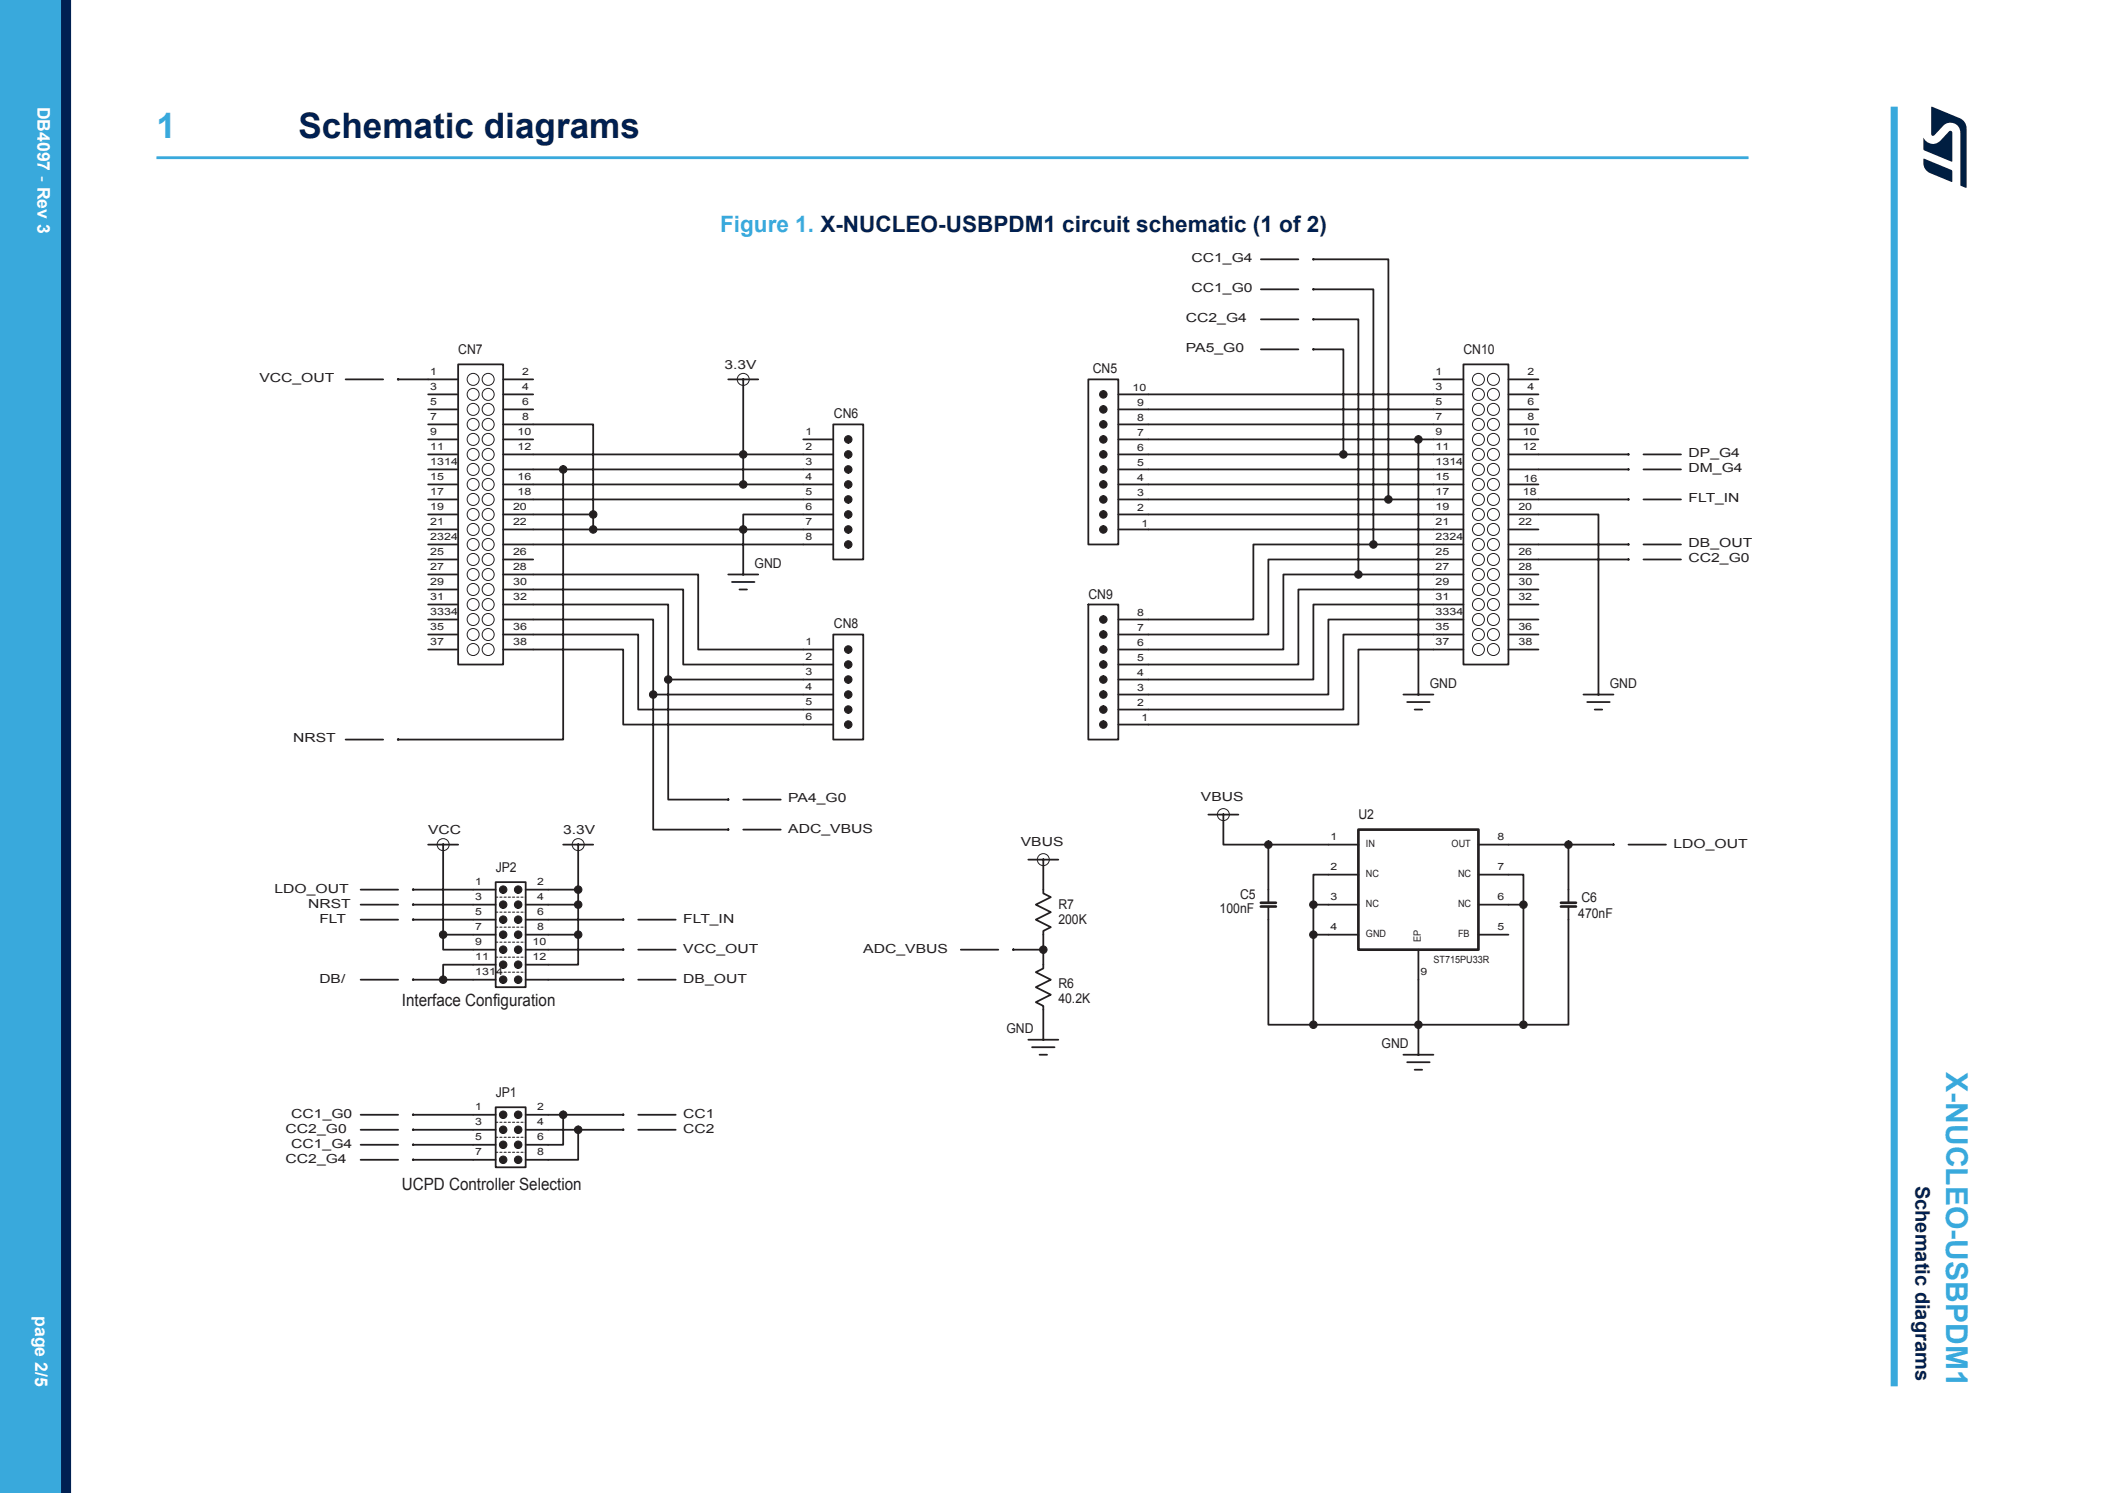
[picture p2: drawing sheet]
<svg xmlns="http://www.w3.org/2000/svg" width="297mm" height="210mm" viewBox="0 0 297 210" stroke-linecap="round" stroke-linejoin="round" font-family="sans-serif">
<path d="M22 22.2h224" fill="none" stroke="#39a9dc" stroke-width=".4"/>
<g fill="none" stroke="#231f20" stroke-width=".25">
<path d="M184.8 36.5h10.5v33.8M56 53.4h4.2M75 59.7h8.5v12.7M104.6 53.4v14.7M161.6 59.7h40.1M161.6 55.5h40.1M161.6 57.6h40.1M184.8 40.7h8.4v35.9M184.8 49.1h4.2v14.8h-27.4M184.8 44.9h6.3v35.9M75 70.3h38M75 72.4h8.5"/>
<path d="M75 74.5h38M75 76.6h38M79.2 66v38h-23.2M83.5 72.4v2.1M113 63.9h-38M113 72.4h-8.4v8.4M113 68.1h-38M113 66h-38M161.6 70.3h40.1M161.6 68.1h40.1M161.6 61.8h40.1M161.6 74.5h40.1"/>
<path d="M161.6 66h40.1M161.6 72.4h40.1M189 63.9h12.7M193.2 76.6h-16.9v10.5h-14.7M193.2 76.6h8.5M199.6 61.8v35.9M201.7 78.7h-23.3v10.5h-16.8M216.4 72.4h8.5v25.3M216.4 70.3h12.7M216.4 78.7h12.7M216.4 76.6h12.7M216.4 66h12.7"/>
<path d="M216.4 63.9h12.7M75 85h19v10.6M75 91.4h12.7v10.5h25.3M75 89.2h14.8v10.6h23.2M75 87.1h16.9v10.6M75 82.9h21.1v10.6h16.9M75 80.8h23.2v10.6h14.8M91.9 97.7v19h10.6M91.9 97.7h21.1M94 95.6v16.9h8.5M94 95.6h19M191.1 80.8h10.6"/>
<path d="M191.1 80.8h-10.5v10.6h-19M201.7 82.9h-19v10.6h-21.1M201.7 91.4h-10.6v10.5h-29.5M201.7 87.1h-14.8v10.6h-25.3M201.7 89.2h-12.7v10.6h-27.4M201.7 85h-16.9v10.6h-23.2M62.3 118.8v12.7M81.3 118.8v12.7M172.1 114.6v4.2h6.3M186.9 118.8h-8.5v6.3M212.2 118.8h14.8M220.7 118.8v6.3"/>
<path d="M58.1 125.1h8.5M58.1 137.8h8.5M58.1 129.4h8.5M58.1 127.2h8.5M62.3 131.5v2.1h4.3M62.3 131.5h4.3M66.6 135.7h-4.3v2.1M77.1 125.1h4.2M77.1 127.2h4.2M77.1 137.8h10.6M77.1 133.6h10.6M77.1 129.4h10.6"/>
<path d="M77.1 131.5h4.2M81.3 131.5v4.2h-4.2M142.6 133.6h4.2M146.8 131.5v4.2M146.8 120.9v4.2M178.4 129.4v14.7h6.4M184.8 131.5h2.1M184.8 131.5v12.6M186.9 127.2h-2.1v4.3M186.9 123h-2.1v4.2M199.6 137.8v10.6M212.2 123h2.1v4.2"/>
<path d="M212.2 127.2h2.1M214.3 127.2v16.9M220.7 129.4v14.7h-6.4M58.1 158.9h8.5M58.1 156.8h8.5M77.1 156.8h2.1v4.2h-2.1M77.1 158.9h10.6M79.2 156.8h8.5M81.3 158.9v4.2h-4.2M146.8 142v4.2M184.8 144.1h29.5M58.1 163.1h8.5"/>
<path d="M58.1 161h8.5"/>
</g>
<circle cx="178.4" cy="118.8" r=".53" fill="#231f20"/>
<circle cx="178.4" cy="118.8" r=".53" fill="none" stroke="#231f20" stroke-width=".14"/>
<circle cx="220.7" cy="118.8" r=".53" fill="#231f20"/>
<circle cx="220.7" cy="118.8" r=".53" fill="none" stroke="#231f20" stroke-width=".14"/>
<circle cx="214.3" cy="144.1" r=".53" fill="#231f20"/>
<circle cx="214.3" cy="144.1" r=".53" fill="none" stroke="#231f20" stroke-width=".14"/>
<circle cx="214.3" cy="127.2" r=".53" fill="#231f20"/>
<circle cx="214.3" cy="127.2" r=".53" fill="none" stroke="#231f20" stroke-width=".14"/>
<circle cx="199.6" cy="144.1" r=".53" fill="#231f20"/>
<circle cx="199.6" cy="144.1" r=".53" fill="none" stroke="#231f20" stroke-width=".14"/>
<circle cx="199.6" cy="61.8" r=".53" fill="#231f20"/>
<circle cx="199.6" cy="61.8" r=".53" fill="none" stroke="#231f20" stroke-width=".14"/>
<circle cx="193.2" cy="76.6" r=".53" fill="#231f20"/>
<circle cx="193.2" cy="76.6" r=".53" fill="none" stroke="#231f20" stroke-width=".14"/>
<circle cx="191.1" cy="80.8" r=".53" fill="#231f20"/>
<circle cx="191.1" cy="80.8" r=".53" fill="none" stroke="#231f20" stroke-width=".14"/>
<circle cx="104.6" cy="63.9" r=".53" fill="#231f20"/>
<circle cx="104.6" cy="63.9" r=".53" fill="none" stroke="#231f20" stroke-width=".14"/>
<circle cx="184.8" cy="144.1" r=".53" fill="#231f20"/>
<circle cx="184.8" cy="144.1" r=".53" fill="none" stroke="#231f20" stroke-width=".14"/>
<circle cx="81.3" cy="127.2" r=".53" fill="#231f20"/>
<circle cx="81.3" cy="127.2" r=".53" fill="none" stroke="#231f20" stroke-width=".14"/>
<circle cx="83.5" cy="72.4" r=".53" fill="#231f20"/>
<circle cx="83.5" cy="72.4" r=".53" fill="none" stroke="#231f20" stroke-width=".14"/>
<circle cx="62.3" cy="131.5" r=".53" fill="#231f20"/>
<circle cx="62.3" cy="131.5" r=".53" fill="none" stroke="#231f20" stroke-width=".14"/>
<circle cx="83.5" cy="74.5" r=".53" fill="#231f20"/>
<circle cx="83.5" cy="74.5" r=".53" fill="none" stroke="#231f20" stroke-width=".14"/>
<circle cx="81.3" cy="158.9" r=".53" fill="#231f20"/>
<circle cx="81.3" cy="158.9" r=".53" fill="none" stroke="#231f20" stroke-width=".14"/>
<circle cx="104.6" cy="74.5" r=".53" fill="#231f20"/>
<circle cx="104.6" cy="74.5" r=".53" fill="none" stroke="#231f20" stroke-width=".14"/>
<circle cx="195.3" cy="70.3" r=".53" fill="#231f20"/>
<circle cx="195.3" cy="70.3" r=".53" fill="none" stroke="#231f20" stroke-width=".14"/>
<circle cx="184.8" cy="131.5" r=".53" fill="#231f20"/>
<circle cx="184.8" cy="131.5" r=".53" fill="none" stroke="#231f20" stroke-width=".14"/>
<circle cx="81.3" cy="131.5" r=".53" fill="#231f20"/>
<circle cx="81.3" cy="131.5" r=".53" fill="none" stroke="#231f20" stroke-width=".14"/>
<circle cx="184.8" cy="127.2" r=".53" fill="#231f20"/>
<circle cx="184.8" cy="127.2" r=".53" fill="none" stroke="#231f20" stroke-width=".14"/>
<circle cx="104.6" cy="68.1" r=".53" fill="#231f20"/>
<circle cx="104.6" cy="68.1" r=".53" fill="none" stroke="#231f20" stroke-width=".14"/>
<circle cx="62.3" cy="137.8" r=".53" fill="#231f20"/>
<circle cx="62.3" cy="137.8" r=".53" fill="none" stroke="#231f20" stroke-width=".14"/>
<circle cx="91.9" cy="97.7" r=".53" fill="#231f20"/>
<circle cx="91.9" cy="97.7" r=".53" fill="none" stroke="#231f20" stroke-width=".14"/>
<circle cx="79.2" cy="66" r=".53" fill="#231f20"/>
<circle cx="79.2" cy="66" r=".53" fill="none" stroke="#231f20" stroke-width=".14"/>
<circle cx="81.3" cy="125.1" r=".53" fill="#231f20"/>
<circle cx="81.3" cy="125.1" r=".53" fill="none" stroke="#231f20" stroke-width=".14"/>
<circle cx="146.8" cy="133.6" r=".53" fill="#231f20"/>
<circle cx="146.8" cy="133.6" r=".53" fill="none" stroke="#231f20" stroke-width=".14"/>
<circle cx="79.2" cy="156.8" r=".53" fill="#231f20"/>
<circle cx="79.2" cy="156.8" r=".53" fill="none" stroke="#231f20" stroke-width=".14"/>
<circle cx="189" cy="63.9" r=".53" fill="#231f20"/>
<circle cx="189" cy="63.9" r=".53" fill="none" stroke="#231f20" stroke-width=".14"/>
<circle cx="94" cy="95.6" r=".53" fill="#231f20"/>
<circle cx="94" cy="95.6" r=".53" fill="none" stroke="#231f20" stroke-width=".14"/>
<path d="M50.7 125.1h5.3" fill="none" stroke="#231f20" stroke-width=".25"/>
<circle cx="58.1" cy="125.1" r=".11" fill="#231f20"/>
<circle cx="58.1" cy="125.1" r=".11" fill="none" stroke="#231f20" stroke-width=".14"/>
<path d="M104.6 112.5h5.2" fill="none" stroke="#231f20" stroke-width=".25"/>
<circle cx="102.5" cy="112.5" r=".11" fill="#231f20"/>
<circle cx="102.5" cy="112.5" r=".11" fill="none" stroke="#231f20" stroke-width=".14"/>
<path d="M89.8 129.4h5.3" fill="none" stroke="#231f20" stroke-width=".25"/>
<circle cx="87.7" cy="129.4" r=".11" fill="#231f20"/>
<circle cx="87.7" cy="129.4" r=".11" fill="none" stroke="#231f20" stroke-width=".14"/>
<path d="M231.2 66h5.3" fill="none" stroke="#231f20" stroke-width=".25"/>
<circle cx="229.1" cy="66" r=".11" fill="#231f20"/>
<circle cx="229.1" cy="66" r=".11" fill="none" stroke="#231f20" stroke-width=".14"/>
<path d="M50.7 137.8h5.3" fill="none" stroke="#231f20" stroke-width=".25"/>
<circle cx="58.1" cy="137.8" r=".11" fill="#231f20"/>
<circle cx="58.1" cy="137.8" r=".11" fill="none" stroke="#231f20" stroke-width=".14"/>
<path d="M231.2 76.6h5.3" fill="none" stroke="#231f20" stroke-width=".25"/>
<circle cx="229.1" cy="76.6" r=".11" fill="#231f20"/>
<circle cx="229.1" cy="76.6" r=".11" fill="none" stroke="#231f20" stroke-width=".14"/>
<path d="M231.2 78.7h5.3" fill="none" stroke="#231f20" stroke-width=".25"/>
<circle cx="229.1" cy="78.7" r=".11" fill="#231f20"/>
<circle cx="229.1" cy="78.7" r=".11" fill="none" stroke="#231f20" stroke-width=".14"/>
<path d="M89.8 137.8h5.3" fill="none" stroke="#231f20" stroke-width=".25"/>
<circle cx="87.7" cy="137.8" r=".11" fill="#231f20"/>
<circle cx="87.7" cy="137.8" r=".11" fill="none" stroke="#231f20" stroke-width=".14"/>
<path d="M89.8 133.6h5.3" fill="none" stroke="#231f20" stroke-width=".25"/>
<circle cx="87.7" cy="133.6" r=".11" fill="#231f20"/>
<circle cx="87.7" cy="133.6" r=".11" fill="none" stroke="#231f20" stroke-width=".14"/>
<path d="M104.6 116.7h5.2" fill="none" stroke="#231f20" stroke-width=".25"/>
<circle cx="102.5" cy="116.7" r=".11" fill="#231f20"/>
<circle cx="102.5" cy="116.7" r=".11" fill="none" stroke="#231f20" stroke-width=".14"/>
<path d="M231.2 70.3h5.3" fill="none" stroke="#231f20" stroke-width=".25"/>
<circle cx="229.1" cy="70.3" r=".11" fill="#231f20"/>
<circle cx="229.1" cy="70.3" r=".11" fill="none" stroke="#231f20" stroke-width=".14"/>
<path d="M50.7 127.2h5.3" fill="none" stroke="#231f20" stroke-width=".25"/>
<circle cx="58.1" cy="127.2" r=".11" fill="#231f20"/>
<circle cx="58.1" cy="127.2" r=".11" fill="none" stroke="#231f20" stroke-width=".14"/>
<path d="M48.6 53.4h5.3" fill="none" stroke="#231f20" stroke-width=".25"/>
<circle cx="56" cy="53.4" r=".11" fill="#231f20"/>
<circle cx="56" cy="53.4" r=".11" fill="none" stroke="#231f20" stroke-width=".14"/>
<path d="M89.8 156.8h5.3" fill="none" stroke="#231f20" stroke-width=".25"/>
<circle cx="87.7" cy="156.8" r=".11" fill="#231f20"/>
<circle cx="87.7" cy="156.8" r=".11" fill="none" stroke="#231f20" stroke-width=".14"/>
<path d="M89.8 158.9h5.3" fill="none" stroke="#231f20" stroke-width=".25"/>
<circle cx="87.7" cy="158.9" r=".11" fill="#231f20"/>
<circle cx="87.7" cy="158.9" r=".11" fill="none" stroke="#231f20" stroke-width=".14"/>
<path d="M48.6 104h5.3" fill="none" stroke="#231f20" stroke-width=".25"/>
<circle cx="56" cy="104" r=".11" fill="#231f20"/>
<circle cx="56" cy="104" r=".11" fill="none" stroke="#231f20" stroke-width=".14"/>
<path d="M229.1 118.8h5.3" fill="none" stroke="#231f20" stroke-width=".25"/>
<circle cx="227" cy="118.8" r=".11" fill="#231f20"/>
<circle cx="227" cy="118.8" r=".11" fill="none" stroke="#231f20" stroke-width=".14"/>
<path d="M177.4 40.7h5.3" fill="none" stroke="#231f20" stroke-width=".25"/>
<circle cx="184.8" cy="40.7" r=".11" fill="#231f20"/>
<circle cx="184.8" cy="40.7" r=".11" fill="none" stroke="#231f20" stroke-width=".14"/>
<path d="M50.7 163.1h5.3" fill="none" stroke="#231f20" stroke-width=".25"/>
<circle cx="58.1" cy="163.1" r=".11" fill="#231f20"/>
<circle cx="58.1" cy="163.1" r=".11" fill="none" stroke="#231f20" stroke-width=".14"/>
<path d="M50.7 156.8h5.3" fill="none" stroke="#231f20" stroke-width=".25"/>
<circle cx="58.1" cy="156.8" r=".11" fill="#231f20"/>
<circle cx="58.1" cy="156.8" r=".11" fill="none" stroke="#231f20" stroke-width=".14"/>
<path d="M231.2 63.9h5.3" fill="none" stroke="#231f20" stroke-width=".25"/>
<circle cx="229.1" cy="63.9" r=".11" fill="#231f20"/>
<circle cx="229.1" cy="63.9" r=".11" fill="none" stroke="#231f20" stroke-width=".14"/>
<path d="M177.4 36.5h5.3" fill="none" stroke="#231f20" stroke-width=".25"/>
<circle cx="184.8" cy="36.5" r=".11" fill="#231f20"/>
<circle cx="184.8" cy="36.5" r=".11" fill="none" stroke="#231f20" stroke-width=".14"/>
<path d="M50.7 129.4h5.3" fill="none" stroke="#231f20" stroke-width=".25"/>
<circle cx="58.1" cy="129.4" r=".11" fill="#231f20"/>
<circle cx="58.1" cy="129.4" r=".11" fill="none" stroke="#231f20" stroke-width=".14"/>
<path d="M177.4 49.1h5.3" fill="none" stroke="#231f20" stroke-width=".25"/>
<circle cx="184.8" cy="49.1" r=".11" fill="#231f20"/>
<circle cx="184.8" cy="49.1" r=".11" fill="none" stroke="#231f20" stroke-width=".14"/>
<path d="M50.7 158.9h5.3" fill="none" stroke="#231f20" stroke-width=".25"/>
<circle cx="58.1" cy="158.9" r=".11" fill="#231f20"/>
<circle cx="58.1" cy="158.9" r=".11" fill="none" stroke="#231f20" stroke-width=".14"/>
<path d="M50.7 161h5.3" fill="none" stroke="#231f20" stroke-width=".25"/>
<circle cx="58.1" cy="161" r=".11" fill="#231f20"/>
<circle cx="58.1" cy="161" r=".11" fill="none" stroke="#231f20" stroke-width=".14"/>
<path d="M177.4 44.9h5.3" fill="none" stroke="#231f20" stroke-width=".25"/>
<circle cx="184.8" cy="44.9" r=".11" fill="#231f20"/>
<circle cx="184.8" cy="44.9" r=".11" fill="none" stroke="#231f20" stroke-width=".14"/>
<path d="M135.2 133.6h5.3" fill="none" stroke="#231f20" stroke-width=".25"/>
<circle cx="142.6" cy="133.6" r=".11" fill="#231f20"/>
<g fill="none" stroke="#231f20" stroke-width=".14">
<circle cx="172.1" cy="114.6" r=".84"/>
<circle cx="142.6" cy="133.6" r=".11"/>
</g>
<path d="M170 114.6h4.2" fill="none" stroke="#231f20" stroke-width=".25"/>
<circle cx="172.1" cy="114.6" r=".11" fill="#231f20"/>
<g fill="none" stroke="#231f20" stroke-width=".14">
<circle cx="172.1" cy="114.6" r=".11"/>
<circle cx="146.8" cy="120.9" r=".84"/>
</g>
<path d="M144.7 120.9h4.2" fill="none" stroke="#231f20" stroke-width=".25"/>
<circle cx="146.8" cy="120.9" r=".11" fill="#231f20"/>
<circle cx="146.8" cy="120.9" r=".11" fill="none" stroke="#231f20" stroke-width=".14"/>
<path d="M102.5 80.8h4.2M103 81.9h3.1M104 82.9h1.1" fill="none" stroke="#231f20" stroke-width=".25"/>
<circle cx="104.6" cy="80.8" r=".11" fill="#231f20"/>
<g fill="none" stroke="#231f20" stroke-width=".14">
<circle cx="104.6" cy="80.8" r=".11"/>
<circle cx="62.3" cy="118.8" r=".84"/>
</g>
<path d="M60.2 118.8h4.3" fill="none" stroke="#231f20" stroke-width=".25"/>
<circle cx="62.3" cy="118.8" r=".11" fill="#231f20"/>
<g fill="none" stroke="#231f20" stroke-width=".14">
<circle cx="62.3" cy="118.8" r=".11"/>
<circle cx="81.3" cy="118.8" r=".84"/>
</g>
<path d="M79.2 118.8h4.3" fill="none" stroke="#231f20" stroke-width=".25"/>
<circle cx="81.3" cy="118.8" r=".11" fill="#231f20"/>
<circle cx="81.3" cy="118.8" r=".11" fill="none" stroke="#231f20" stroke-width=".14"/>
<path d="M144.7 146.2h4.2M145.2 147.3h3.2M146.3 148.4h1" fill="none" stroke="#231f20" stroke-width=".25"/>
<circle cx="146.8" cy="146.2" r=".11" fill="#231f20"/>
<g fill="none" stroke="#231f20" stroke-width=".14">
<circle cx="104.6" cy="53.4" r=".84"/>
<circle cx="146.8" cy="146.2" r=".11"/>
</g>
<path d="M102.5 53.4h4.2" fill="none" stroke="#231f20" stroke-width=".25"/>
<circle cx="104.6" cy="53.4" r=".11" fill="#231f20"/>
<circle cx="104.6" cy="53.4" r=".11" fill="none" stroke="#231f20" stroke-width=".14"/>
<path d="M222.8 97.7h4.2M223.3 98.7h3.2M224.4 99.8h1" fill="none" stroke="#231f20" stroke-width=".25"/>
<circle cx="224.9" cy="97.7" r=".11" fill="#231f20"/>
<circle cx="224.9" cy="97.7" r=".11" fill="none" stroke="#231f20" stroke-width=".14"/>
<path d="M197.4 148.4h4.3M198 149.4h3.1M199 150.5h1.1" fill="none" stroke="#231f20" stroke-width=".25"/>
<circle cx="199.6" cy="148.4" r=".11" fill="#231f20"/>
<circle cx="199.6" cy="148.4" r=".11" fill="none" stroke="#231f20" stroke-width=".14"/>
<path d="M197.4 97.7h4.3M198 98.7h3.1M199 99.8h1.1" fill="none" stroke="#231f20" stroke-width=".25"/>
<circle cx="199.6" cy="97.7" r=".11" fill="#231f20"/>
<circle cx="199.6" cy="97.7" r=".11" fill="none" stroke="#231f20" stroke-width=".14"/>
<path d="M219.6 127h2.1M219.6 127.5h2.1" fill="none" stroke="#231f20" stroke-width=".38"/>
<path d="M220.7 125.1v1.9M220.7 127.5v1.9M66.6 156.8h3.1" fill="none" stroke="#231f20" stroke-width=".25"/>
<circle cx="72.9" cy="156.8" r=".53" fill="#231f20"/>
<circle cx="72.9" cy="156.8" r=".53" fill="none" stroke="#231f20" stroke-width=".14"/>
<circle cx="72.9" cy="158.9" r=".53" fill="#231f20"/>
<circle cx="72.9" cy="158.9" r=".53" fill="none" stroke="#231f20" stroke-width=".14"/>
<circle cx="70.8" cy="156.8" r=".53" fill="#231f20"/>
<circle cx="70.8" cy="156.8" r=".53" fill="none" stroke="#231f20" stroke-width=".14"/>
<circle cx="70.8" cy="158.9" r=".53" fill="#231f20"/>
<circle cx="70.8" cy="158.9" r=".53" fill="none" stroke="#231f20" stroke-width=".14"/>
<path d="M66.6 158.9h3.1M74 156.8h3.1M74 158.9h3.1" fill="none" stroke="#231f20" stroke-width=".25"/>
<circle cx="72.9" cy="161" r=".53" fill="#231f20"/>
<circle cx="72.9" cy="161" r=".53" fill="none" stroke="#231f20" stroke-width=".14"/>
<circle cx="70.8" cy="161" r=".53" fill="#231f20"/>
<circle cx="70.8" cy="161" r=".53" fill="none" stroke="#231f20" stroke-width=".14"/>
<path d="M66.6 161h3.1M74 161h3.1" fill="none" stroke="#231f20" stroke-width=".25"/>
<circle cx="72.9" cy="163.1" r=".53" fill="#231f20"/>
<circle cx="72.9" cy="163.1" r=".53" fill="none" stroke="#231f20" stroke-width=".14"/>
<circle cx="70.8" cy="163.1" r=".53" fill="#231f20"/>
<circle cx="70.8" cy="163.1" r=".53" fill="none" stroke="#231f20" stroke-width=".14"/>
<g fill="none" stroke="#231f20" stroke-width=".25">
<path d="M153.1 53.4h4.2v23.2h-4.2zM157.3 59.7h4.3M157.3 57.6h4.3M157.3 55.5h4.3M157.3 74.5h4.3M157.3 72.4h4.3M157.3 70.3h4.3M157.3 68.1h4.3M157.3 66h4.3M157.3 63.9h4.3M157.3 61.8h4.3M69.7 155.7h4.3v8.5h-4.3z"/>
<path d="M66.6 163.1h3.1M74 163.1h3.1"/>
</g>
<path d="M69.7 157.9h4.3M69.7 160h4.3M69.7 162.1h4.3" fill="none" stroke="#231f20" stroke-width=".15" stroke-dasharray=".3 .3"/>
<circle cx="155.2" cy="74.5" r=".53" fill="#231f20"/>
<circle cx="155.2" cy="74.5" r=".53" fill="none" stroke="#231f20" stroke-width=".14"/>
<circle cx="155.2" cy="72.4" r=".53" fill="#231f20"/>
<circle cx="155.2" cy="72.4" r=".53" fill="none" stroke="#231f20" stroke-width=".14"/>
<circle cx="155.2" cy="70.3" r=".53" fill="#231f20"/>
<circle cx="155.2" cy="70.3" r=".53" fill="none" stroke="#231f20" stroke-width=".14"/>
<circle cx="155.2" cy="68.1" r=".53" fill="#231f20"/>
<circle cx="155.2" cy="68.1" r=".53" fill="none" stroke="#231f20" stroke-width=".14"/>
<circle cx="155.2" cy="66" r=".53" fill="#231f20"/>
<circle cx="155.2" cy="66" r=".53" fill="none" stroke="#231f20" stroke-width=".14"/>
<circle cx="155.2" cy="63.9" r=".53" fill="#231f20"/>
<circle cx="155.2" cy="63.9" r=".53" fill="none" stroke="#231f20" stroke-width=".14"/>
<circle cx="155.2" cy="61.8" r=".53" fill="#231f20"/>
<circle cx="155.2" cy="61.8" r=".53" fill="none" stroke="#231f20" stroke-width=".14"/>
<circle cx="155.2" cy="59.7" r=".53" fill="#231f20"/>
<circle cx="155.2" cy="59.7" r=".53" fill="none" stroke="#231f20" stroke-width=".14"/>
<circle cx="155.2" cy="57.6" r=".53" fill="#231f20"/>
<circle cx="155.2" cy="57.6" r=".53" fill="none" stroke="#231f20" stroke-width=".14"/>
<circle cx="155.2" cy="55.5" r=".53" fill="#231f20"/>
<circle cx="155.2" cy="55.5" r=".53" fill="none" stroke="#231f20" stroke-width=".14"/>
<path d="M66.6 125.1h3.1" fill="none" stroke="#231f20" stroke-width=".25"/>
<circle cx="72.9" cy="125.1" r=".53" fill="#231f20"/>
<circle cx="72.9" cy="125.1" r=".53" fill="none" stroke="#231f20" stroke-width=".14"/>
<circle cx="72.9" cy="127.2" r=".53" fill="#231f20"/>
<circle cx="72.9" cy="127.2" r=".53" fill="none" stroke="#231f20" stroke-width=".14"/>
<circle cx="70.8" cy="125.1" r=".53" fill="#231f20"/>
<circle cx="70.8" cy="125.1" r=".53" fill="none" stroke="#231f20" stroke-width=".14"/>
<circle cx="70.8" cy="127.2" r=".53" fill="#231f20"/>
<circle cx="70.8" cy="127.2" r=".53" fill="none" stroke="#231f20" stroke-width=".14"/>
<path d="M66.6 127.2h3.1M69.7 124.1h4.3v14.8h-4.3zM74 125.1h3.1M74 127.2h3.1" fill="none" stroke="#231f20" stroke-width=".25"/>
<path d="M69.7 136.7h4.3" fill="none" stroke="#231f20" stroke-width=".15" stroke-dasharray=".3 .3"/>
<circle cx="72.9" cy="129.4" r=".53" fill="#231f20"/>
<circle cx="72.9" cy="129.4" r=".53" fill="none" stroke="#231f20" stroke-width=".14"/>
<circle cx="70.8" cy="129.4" r=".53" fill="#231f20"/>
<circle cx="70.8" cy="129.4" r=".53" fill="none" stroke="#231f20" stroke-width=".14"/>
<path d="M66.6 129.4h3.1M74 129.4h3.1" fill="none" stroke="#231f20" stroke-width=".25"/>
<circle cx="70.8" cy="137.8" r=".53" fill="#231f20"/>
<circle cx="70.8" cy="137.8" r=".53" fill="none" stroke="#231f20" stroke-width=".14"/>
<path d="M66.6 137.8h3.1" fill="none" stroke="#231f20" stroke-width=".25"/>
<circle cx="72.9" cy="131.5" r=".53" fill="#231f20"/>
<circle cx="72.9" cy="131.5" r=".53" fill="none" stroke="#231f20" stroke-width=".14"/>
<circle cx="70.8" cy="131.5" r=".53" fill="#231f20"/>
<circle cx="70.8" cy="131.5" r=".53" fill="none" stroke="#231f20" stroke-width=".14"/>
<path d="M66.6 131.5h3.1M74 131.5h3.1" fill="none" stroke="#231f20" stroke-width=".25"/>
<circle cx="72.9" cy="133.6" r=".53" fill="#231f20"/>
<circle cx="72.9" cy="133.6" r=".53" fill="none" stroke="#231f20" stroke-width=".14"/>
<circle cx="70.8" cy="133.6" r=".53" fill="#231f20"/>
<circle cx="70.8" cy="133.6" r=".53" fill="none" stroke="#231f20" stroke-width=".14"/>
<path d="M66.6 133.6h3.1M74 133.6h3.1" fill="none" stroke="#231f20" stroke-width=".25"/>
<circle cx="72.9" cy="137.8" r=".53" fill="#231f20"/>
<circle cx="72.9" cy="137.8" r=".53" fill="none" stroke="#231f20" stroke-width=".14"/>
<path d="M74 137.8h3.1" fill="none" stroke="#231f20" stroke-width=".25"/>
<circle cx="72.9" cy="135.7" r=".53" fill="#231f20"/>
<circle cx="72.9" cy="135.7" r=".53" fill="none" stroke="#231f20" stroke-width=".14"/>
<circle cx="70.8" cy="135.7" r=".53" fill="#231f20"/>
<g fill="none" stroke="#231f20" stroke-width=".14">
<circle cx="66.6" cy="57.6" r=".84"/>
<circle cx="66.6" cy="55.5" r=".84"/>
<circle cx="66.6" cy="59.7" r=".84"/>
<circle cx="66.6" cy="53.4" r=".84"/>
<circle cx="68.7" cy="57.6" r=".84"/>
<circle cx="68.7" cy="55.5" r=".84"/>
<circle cx="68.7" cy="59.7" r=".84"/>
<circle cx="68.7" cy="53.4" r=".84"/>
<circle cx="66.6" cy="61.8" r=".84"/>
<circle cx="66.6" cy="76.6" r=".84"/>
<circle cx="66.6" cy="66" r=".84"/>
<circle cx="66.6" cy="72.4" r=".84"/>
<circle cx="66.6" cy="70.3" r=".84"/>
<circle cx="66.6" cy="63.9" r=".84"/>
<circle cx="66.6" cy="78.7" r=".84"/>
<circle cx="66.6" cy="68.1" r=".84"/>
<circle cx="66.6" cy="74.5" r=".84"/>
<circle cx="68.7" cy="61.8" r=".84"/>
<circle cx="68.7" cy="76.6" r=".84"/>
<circle cx="68.7" cy="66" r=".84"/>
<circle cx="68.7" cy="72.4" r=".84"/>
<circle cx="68.7" cy="70.3" r=".84"/>
<circle cx="68.7" cy="63.9" r=".84"/>
<circle cx="68.7" cy="78.7" r=".84"/>
<circle cx="68.7" cy="68.1" r=".84"/>
<circle cx="68.7" cy="74.5" r=".84"/>
<circle cx="66.6" cy="82.9" r=".84"/>
<circle cx="66.6" cy="91.4" r=".84"/>
<circle cx="66.6" cy="87.1" r=".84"/>
<circle cx="66.6" cy="80.8" r=".84"/>
<circle cx="66.6" cy="85" r=".84"/>
<circle cx="66.6" cy="89.2" r=".84"/>
<circle cx="68.7" cy="82.9" r=".84"/>
<circle cx="68.7" cy="91.4" r=".84"/>
<circle cx="68.7" cy="87.1" r=".84"/>
<circle cx="68.7" cy="80.8" r=".84"/>
<circle cx="68.7" cy="85" r=".84"/>
<circle cx="68.7" cy="89.2" r=".84"/>
<circle cx="70.8" cy="135.7" r=".53"/>
</g>
<g fill="none" stroke="#231f20" stroke-width=".25">
<path d="M60.2 53.4h4.3M60.2 57.6h4.3M60.2 55.5h4.3M60.2 59.7h4.3M64.5 51.3h6.3v42.2h-6.3zM70.8 53.4h4.2M70.8 57.6h4.2M70.8 55.5h4.2M70.8 59.7h4.2M60.2 63.9h4.3M60.2 61.8h4.3M60.2 68.1h4.3"/>
<path d="M60.2 66h4.3M60.2 72.4h4.3M60.2 70.3h4.3M60.2 74.5h4.3M60.2 78.7h4.3M60.2 76.6h4.3M70.8 61.8h4.2M70.8 68.1h4.2M70.8 66h4.2M70.8 72.4h4.2M70.8 70.3h4.2M70.8 63.9h4.2"/>
<path d="M70.8 74.5h4.2M70.8 78.7h4.2M70.8 76.6h4.2M60.2 85h4.3M60.2 82.9h4.3M60.2 89.2h4.3M60.2 87.1h4.3M60.2 91.4h4.3M60.2 80.8h4.3M70.8 85h4.2M70.8 82.9h4.2M70.8 89.2h4.2"/>
<path d="M70.8 87.1h4.2M70.8 91.4h4.2M70.8 80.8h4.2M157.3 89.2h4.3M157.3 87.1h4.3M157.3 91.4h4.3M157.3 99.8h4.3M157.3 97.7h4.3M157.3 95.6h4.3M157.3 93.5h4.3M157.3 101.9h4.3M66.6 135.7h3.1"/>
<path d="M74 135.7h3.1M178.4 125.1v1.9M178.4 127.5v1.9"/>
</g>
<path d="M69.7 126.2h4.3M69.7 128.3h4.3M69.7 130.4h4.3M69.7 132.5h4.3M69.7 134.6h4.3" fill="none" stroke="#231f20" stroke-width=".15" stroke-dasharray=".3 .3"/>
<path d="M177.4 127h2.1M177.4 127.5h2.1" fill="none" stroke="#231f20" stroke-width=".38"/>
<circle cx="155.2" cy="101.9" r=".53" fill="#231f20"/>
<circle cx="155.2" cy="101.9" r=".53" fill="none" stroke="#231f20" stroke-width=".14"/>
<circle cx="155.2" cy="99.8" r=".53" fill="#231f20"/>
<circle cx="155.2" cy="99.8" r=".53" fill="none" stroke="#231f20" stroke-width=".14"/>
<circle cx="155.2" cy="97.7" r=".53" fill="#231f20"/>
<circle cx="155.2" cy="97.7" r=".53" fill="none" stroke="#231f20" stroke-width=".14"/>
<circle cx="155.2" cy="95.6" r=".53" fill="#231f20"/>
<circle cx="155.2" cy="95.6" r=".53" fill="none" stroke="#231f20" stroke-width=".14"/>
<circle cx="155.2" cy="93.5" r=".53" fill="#231f20"/>
<circle cx="155.2" cy="93.5" r=".53" fill="none" stroke="#231f20" stroke-width=".14"/>
<circle cx="155.2" cy="91.4" r=".53" fill="#231f20"/>
<circle cx="155.2" cy="91.4" r=".53" fill="none" stroke="#231f20" stroke-width=".14"/>
<circle cx="155.2" cy="89.2" r=".53" fill="#231f20"/>
<circle cx="155.2" cy="89.2" r=".53" fill="none" stroke="#231f20" stroke-width=".14"/>
<circle cx="155.2" cy="87.1" r=".53" fill="#231f20"/>
<circle cx="155.2" cy="87.1" r=".53" fill="none" stroke="#231f20" stroke-width=".14"/>
<g fill="none" stroke="#231f20" stroke-width=".25">
<path d="M113 91.4h4.2M113 93.5h4.2M113 95.6h4.2M113 97.7h4.2M113 99.8h4.2M153.1 85h4.2v19h-4.2zM113 101.9h4.2M186.9 118.8h4.2M208 118.8h4.2M146.8 125.1v.6l1 .5-2.1 1 2.1 1.1-2.1 1.1 2.1 1-1 .5v.6M186.9 123h4.2M186.9 127.2h4.2"/>
<path d="M186.9 131.5h4.2M199.6 133.6v4.2M208 123h4.2M208 127.2h4.2M208 131.5h4.2"/>
</g>
<path d="M191.1 116.7h16.9v16.9h-16.9z" fill="none" stroke="#231f20" stroke-width=".38"/>
<circle cx="119.3" cy="91.4" r=".53" fill="#231f20"/>
<circle cx="119.3" cy="91.4" r=".53" fill="none" stroke="#231f20" stroke-width=".14"/>
<circle cx="119.3" cy="93.5" r=".53" fill="#231f20"/>
<circle cx="119.3" cy="93.5" r=".53" fill="none" stroke="#231f20" stroke-width=".14"/>
<circle cx="119.3" cy="95.6" r=".53" fill="#231f20"/>
<circle cx="119.3" cy="95.6" r=".53" fill="none" stroke="#231f20" stroke-width=".14"/>
<circle cx="119.3" cy="97.7" r=".53" fill="#231f20"/>
<circle cx="119.3" cy="97.7" r=".53" fill="none" stroke="#231f20" stroke-width=".14"/>
<circle cx="119.3" cy="99.8" r=".53" fill="#231f20"/>
<circle cx="119.3" cy="99.8" r=".53" fill="none" stroke="#231f20" stroke-width=".14"/>
<circle cx="119.3" cy="101.9" r=".53" fill="#231f20"/>
<circle cx="119.3" cy="101.9" r=".53" fill="none" stroke="#231f20" stroke-width=".14"/>
<path d="M113 61.8h4.2M113 63.9h4.2M113 66h4.2M113 68.1h4.2M113 70.3h4.2M113 72.4h4.2M113 74.5h4.2M113 76.6h4.2M117.2 89.2h4.3v14.8h-4.3z" fill="none" stroke="#231f20" stroke-width=".25"/>
<circle cx="119.3" cy="61.8" r=".53" fill="#231f20"/>
<circle cx="119.3" cy="61.8" r=".53" fill="none" stroke="#231f20" stroke-width=".14"/>
<circle cx="119.3" cy="63.9" r=".53" fill="#231f20"/>
<circle cx="119.3" cy="63.9" r=".53" fill="none" stroke="#231f20" stroke-width=".14"/>
<circle cx="119.3" cy="66" r=".53" fill="#231f20"/>
<circle cx="119.3" cy="66" r=".53" fill="none" stroke="#231f20" stroke-width=".14"/>
<circle cx="119.3" cy="68.1" r=".53" fill="#231f20"/>
<circle cx="119.3" cy="68.1" r=".53" fill="none" stroke="#231f20" stroke-width=".14"/>
<circle cx="119.3" cy="70.3" r=".53" fill="#231f20"/>
<circle cx="119.3" cy="70.3" r=".53" fill="none" stroke="#231f20" stroke-width=".14"/>
<circle cx="119.3" cy="72.4" r=".53" fill="#231f20"/>
<circle cx="119.3" cy="72.4" r=".53" fill="none" stroke="#231f20" stroke-width=".14"/>
<circle cx="119.3" cy="74.5" r=".53" fill="#231f20"/>
<circle cx="119.3" cy="74.5" r=".53" fill="none" stroke="#231f20" stroke-width=".14"/>
<circle cx="119.3" cy="76.6" r=".53" fill="#231f20"/>
<g fill="none" stroke="#231f20" stroke-width=".14">
<circle cx="208" cy="57.6" r=".84"/>
<circle cx="208" cy="55.5" r=".84"/>
<circle cx="208" cy="59.7" r=".84"/>
<circle cx="208" cy="53.4" r=".84"/>
<circle cx="210.1" cy="57.6" r=".84"/>
<circle cx="210.1" cy="55.5" r=".84"/>
<circle cx="210.1" cy="59.7" r=".84"/>
<circle cx="210.1" cy="53.4" r=".84"/>
<circle cx="119.3" cy="76.6" r=".53"/>
<circle cx="208" cy="61.8" r=".84"/>
<circle cx="208" cy="72.4" r=".84"/>
<circle cx="208" cy="66" r=".84"/>
<circle cx="208" cy="76.6" r=".84"/>
<circle cx="208" cy="70.3" r=".84"/>
<circle cx="208" cy="63.9" r=".84"/>
<circle cx="208" cy="68.1" r=".84"/>
<circle cx="208" cy="78.7" r=".84"/>
<circle cx="208" cy="74.5" r=".84"/>
<circle cx="210.1" cy="61.8" r=".84"/>
<circle cx="210.1" cy="66" r=".84"/>
<circle cx="210.1" cy="72.4" r=".84"/>
<circle cx="210.1" cy="70.3" r=".84"/>
<circle cx="210.1" cy="63.9" r=".84"/>
<circle cx="210.1" cy="76.6" r=".84"/>
<circle cx="210.1" cy="68.1" r=".84"/>
<circle cx="210.1" cy="78.7" r=".84"/>
<circle cx="210.1" cy="74.5" r=".84"/>
<circle cx="208" cy="82.9" r=".84"/>
<circle cx="208" cy="91.4" r=".84"/>
<circle cx="208" cy="87.1" r=".84"/>
<circle cx="208" cy="80.8" r=".84"/>
<circle cx="208" cy="85" r=".84"/>
<circle cx="208" cy="89.2" r=".84"/>
<circle cx="210.1" cy="82.9" r=".84"/>
<circle cx="210.1" cy="91.4" r=".84"/>
<circle cx="210.1" cy="80.8" r=".84"/>
<circle cx="210.1" cy="87.1" r=".84"/>
<circle cx="210.1" cy="85" r=".84"/>
<circle cx="210.1" cy="89.2" r=".84"/>
</g>
<g fill="none" stroke="#231f20" stroke-width=".25">
<path d="M117.2 59.7h4.3v19h-4.3zM201.7 53.4h4.2M201.7 57.6h4.2M201.7 55.5h4.2M201.7 59.7h4.2M205.9 51.3h6.3v42.2h-6.3zM212.2 57.6h4.2M212.2 55.5h4.2M212.2 59.7h4.2M212.2 53.4h4.2M201.7 63.9h4.2M201.7 61.8h4.2"/>
<path d="M201.7 68.1h4.2M201.7 66h4.2M201.7 72.4h4.2M201.7 70.3h4.2M201.7 74.5h4.2M201.7 78.7h4.2M201.7 76.6h4.2M212.2 63.9h4.2M212.2 61.8h4.2M212.2 68.1h4.2M212.2 66h4.2M212.2 72.4h4.2"/>
<path d="M212.2 70.3h4.2M212.2 74.5h4.2M212.2 78.7h4.2M212.2 76.6h4.2M201.7 85h4.2M201.7 82.9h4.2M201.7 89.2h4.2M201.7 87.1h4.2M201.7 91.4h4.2M201.7 80.8h4.2M212.2 85h4.2M212.2 82.9h4.2"/>
<path d="M212.2 89.2h4.2M212.2 87.1h4.2M212.2 91.4h4.2M212.2 80.8h4.2M146.8 135.7v.5l-1.1 .5 2.1 1.1-2.1 1.1 2.1 1-2.1 1.1 1.1 .5v.5"/>
</g>
<path d="M266.5 15v180" fill="none" stroke="#39a9dc" stroke-width="1"/>
<g fill="#39a9dc">
<path d="M0 0h8.6v210h-8.6z" fill-rule="evenodd"/>
<path d="M0 0h7.5v210h-7.5z" fill-rule="evenodd"/>
</g>
<path d="M9.3 0v210" fill="none" stroke="#002052" stroke-width="1.4"/>
<g fill="#001e41">
<path d="M271.7 15l4.1 1.6a1.53 1.53 0 0 1 .9 1.4v8.3l-.1 .1-.8-.3v-7.4a1.4 1.4 0 0 0-.8-1.3 1.4 1.4 0 0 0-1.5 .2l-1.3 1.4-.2 .1-.2-.1-.1-.2z"/>
<path d="M270.6 22.3l3.9 1.6 .2 .2v1.4l-.1 .1-3.1-1.3a1.54 1.54 0 0 1-.9-1.4z"/>
<path d="M270.6 19.4a1.48 1.48 0 0 0 2.4 .4l1.2-1.3 .2-.1 .2 .1 .1 .2v4l-4.1-1.6z"/>
</g>
<text font-size="4.9" fill="#39a9dc" x="22" y="19.4">1</text>
<text font-size="4.9" fill="#002052" x="42" y="19.4">Schematic diagrams</text>
<text font-size="4.2" fill="#39a9dc" x="273.8" y="150.8" transform="rotate(90 273.8 150.8)">X-NUCLEO-USBPDM1</text>
<text font-size="3.2" fill="#39a9dc" x="101.3" y="32.6">Figure 1. X-NUCLEO-USBPDM1 circuit schematic (1 of 2)</text>
<text font-size="2.8" fill="#002052" x="269.5" y="166.8" transform="rotate(90 269.5 166.8)">Schematic diagrams</text>
<g font-size="2.5" fill="#fff">
<text x="5.3" y="15" transform="rotate(90 5.3 15)">DB4097 - Rev 3</text>
<text x="5" y="185.1" transform="rotate(90 5 185.1)">page 2/5</text>
</g>
<g font-size="2.4" fill="#231f20">
<text x="56.5" y="141.5">Interface Configuration</text>
<text x="56.5" y="167.4">UCPD Controller Selection</text>
</g>
<g font-size="1.9" fill="#231f20">
<text x="64.5" y="49.8">CN7</text>
<text x="153.7" y="52.5">CN5</text>
<text x="205.9" y="49.8">CN10</text>
<text x="117.3" y="58.8">CN6</text>
<text x="106.2" y="79.9">GND</text>
<text x="117.3" y="88.3">CN8</text>
<text x="153.1" y="84.2">CN9</text>
<text x="201.1" y="96.8">GND</text>
<text x="226.5" y="96.8">GND</text>
<text x="191.1" y="115.2">U2</text>
<text x="69.7" y="122.6">JP2</text>
<text x="148.9" y="127.9">R7</text>
<text x="148.9" y="130">200K</text>
<text x="171.6" y="128.4">100nF</text>
<text x="174.5" y="126.4">C5</text>
<text x="222" y="129.1">470nF</text>
<text x="222.5" y="126.9">C6</text>
<text x="148.9" y="141.1">40.2K</text>
<text x="148.9" y="139">R6</text>
<text x="141.6" y="145.3">GND</text>
<text x="194.4" y="147.4">GND</text>
<text x="69.7" y="154.3">JP1</text>
</g>
<g font-size="1.8" fill="#231f20">
<text x="167.6" y="41.1">CC1_G0</text>
<text x="167.6" y="36.9">CC1_G4</text>
<text x="166.8" y="45.3">CC2_G4</text>
<text x="36.5" y="53.8">VCC_OUT</text>
<text x="101.9" y="51.9">3.3V</text>
<text x="166.8" y="49.5">PA5_G0</text>
<text x="237.6" y="64.3">DP_G4</text>
<text x="237.6" y="66.4">DM_G4</text>
<text x="237.6" y="70.7">FLT_IN</text>
<text x="237.6" y="77">DB_OUT</text>
<text x="237.6" y="79.1">CC2_G0</text>
<text x="41.2" y="104.4">NRST</text>
<text x="110.9" y="112.9">PA4_G0</text>
<text x="169" y="112.6">VBUS</text>
<text x="60.2" y="117.4">VCC</text>
<text x="79.2" y="117.4">3.3V</text>
<text x="110.9" y="117.1">ADC_VBUS</text>
<text x="143.6" y="118.9">VBUS</text>
<text x="235.5" y="119.2">LDO_OUT</text>
<text x="38.6" y="125.5">LDO_OUT</text>
<text x="43.3" y="127.7">NRST</text>
<text x="44.9" y="129.8">FLT</text>
<text x="96.1" y="129.8">FLT_IN</text>
<text x="96.1" y="134">VCC_OUT</text>
<text x="121.5" y="134">ADC_VBUS</text>
<text x="44.9" y="138.2">DB/</text>
<text x="96.1" y="138.2">DB_OUT</text>
<text x="40.2" y="159.3">CC2_G0</text>
<text x="41" y="161.4">CC1_G4</text>
<text x="41" y="157.2">CC1_G0</text>
<text x="96.1" y="157.2">CC1</text>
<text x="96.1" y="159.3">CC2</text>
<text x="40.2" y="163.5">CC2_G4</text>
</g>
<g font-size="1.4" fill="#231f20">
<text x="60.5" y="52.8">1</text>
<text x="73.5" y="52.8">2</text>
<text x="202" y="52.8">1</text>
<text x="214.9" y="52.8">2</text>
<text x="60.5" y="57">5</text>
<text x="60.5" y="59.1">7</text>
<text x="60.5" y="54.9">3</text>
<text x="73.4" y="54.9">4</text>
<text x="73.5" y="57">6</text>
<text x="73.5" y="59.1">8</text>
<text x="159.4" y="55.1">10</text>
<text x="160" y="57.2">9</text>
<text x="160" y="59.3">8</text>
<text x="202" y="59.1">7</text>
<text x="202" y="54.9">3</text>
<text x="202" y="57">5</text>
<text x="214.9" y="59.1">8</text>
<text x="214.9" y="57">6</text>
<text x="214.9" y="54.9">4</text>
<text x="60.5" y="65.4">1314</text>
<text x="60.5" y="63.3">11</text>
<text x="60.5" y="61.2">9</text>
<text x="72.8" y="61.2">10</text>
<text x="72.8" y="63.3">12</text>
<text x="113.3" y="63.3">2</text>
<text x="113.3" y="65.4">3</text>
<text x="113.3" y="61.2">1</text>
<text x="160" y="63.5">6</text>
<text x="160" y="65.6">5</text>
<text x="160" y="61.4">7</text>
<text x="202" y="63.3">11</text>
<text x="202" y="61.2">9</text>
<text x="202" y="65.4">1314</text>
<text x="214.3" y="61.2">10</text>
<text x="214.3" y="63.3">12</text>
<text x="60.5" y="69.6">17</text>
<text x="60.5" y="71.8">19</text>
<text x="60.5" y="67.5">15</text>
<text x="72.2" y="71.8">20</text>
<text x="72.8" y="69.6">18</text>
<text x="72.8" y="67.5">16</text>
<text x="113.3" y="71.8">6</text>
<text x="113.3" y="67.5">4</text>
<text x="113.3" y="69.6">5</text>
<text x="160" y="69.8">3</text>
<text x="160" y="71.9">2</text>
<text x="160" y="67.7">4</text>
<text x="202" y="71.8">19</text>
<text x="202" y="69.6">17</text>
<text x="202" y="67.5">15</text>
<text x="213.6" y="71.8">20</text>
<text x="214.3" y="69.6">18</text>
<text x="214.3" y="67.8">16</text>
<text x="60.5" y="73.9">21</text>
<text x="60.5" y="76">2324</text>
<text x="72.2" y="73.9">22</text>
<text x="113.3" y="73.9">7</text>
<text x="113.3" y="76">8</text>
<text x="160.6" y="74.1">1</text>
<text x="202" y="73.9">21</text>
<text x="202" y="76">2324</text>
<text x="213.6" y="73.9">22</text>
<text x="60.5" y="82.3">29</text>
<text x="60.5" y="80.2">27</text>
<text x="60.5" y="78.1">25</text>
<text x="72.2" y="78.1">26</text>
<text x="72.2" y="80.2">28</text>
<text x="72.2" y="82.3">30</text>
<text x="202" y="78.1">25</text>
<text x="202" y="80.2">27</text>
<text x="202" y="82.3">29</text>
<text x="213.6" y="80.2">28</text>
<text x="213.6" y="78.1">26</text>
<text x="213.6" y="82.3">30</text>
<text x="60.5" y="84.4">31</text>
<text x="60.5" y="88.6">35</text>
<text x="60.5" y="86.5">3334</text>
<text x="72.2" y="88.6">36</text>
<text x="72.2" y="84.4">32</text>
<text x="160" y="88.7">7</text>
<text x="160" y="86.6">8</text>
<text x="202" y="86.5">3334</text>
<text x="202" y="84.4">31</text>
<text x="202" y="88.6">35</text>
<text x="213.6" y="88.6">36</text>
<text x="213.6" y="84.4">32</text>
<text x="60.5" y="90.8">37</text>
<text x="72.2" y="90.8">38</text>
<text x="113.3" y="90.8">1</text>
<text x="113.3" y="95">3</text>
<text x="113.3" y="92.9">2</text>
<text x="160" y="95.1">4</text>
<text x="160" y="90.8">6</text>
<text x="160" y="93">5</text>
<text x="202" y="90.8">37</text>
<text x="213.6" y="90.8">38</text>
<text x="113.3" y="101.3">6</text>
<text x="113.3" y="97.1">4</text>
<text x="113.3" y="99.2">5</text>
<text x="160" y="99.3">2</text>
<text x="160" y="97.2">3</text>
<text x="160.6" y="101.4">1</text>
<text x="187.2" y="118.2">1</text>
<text x="192.2" y="119.1">IN</text>
<text x="204.2" y="119.1">OUT</text>
<text x="210.7" y="118.2">8</text>
<text x="66.9" y="124.5">1</text>
<text x="75.6" y="124.5">2</text>
<text x="187.2" y="122.4">2</text>
<text x="192.2" y="123.3">NC</text>
<text x="205.1" y="123.3">NC</text>
<text x="210.7" y="122.4">7</text>
<text x="66.9" y="130.9">7</text>
<text x="66.9" y="126.6">3</text>
<text x="66.9" y="128.8">5</text>
<text x="75.6" y="128.8">6</text>
<text x="75.6" y="126.6">4</text>
<text x="75.6" y="130.9">8</text>
<text x="187.2" y="126.6">3</text>
<text x="187.2" y="130.9">4</text>
<text x="192.2" y="127.6">NC</text>
<text x="192.2" y="131.8">GND</text>
<text x="205.1" y="131.8">FB</text>
<text x="205.1" y="127.6">NC</text>
<text x="210.7" y="126.6">6</text>
<text x="210.7" y="130.9">5</text>
<text x="66.9" y="135.1">11</text>
<text x="66.9" y="133">9</text>
<text x="66.9" y="137.2">1314</text>
<text x="74.9" y="133">10</text>
<text x="74.9" y="135.1">12</text>
<text x="199.9" y="137.2">9</text>
<text x="199.9" y="132.5" transform="rotate(-90 199.9 132.5)">EP</text>
<text x="201.7" y="135.4">ST715PU33R</text>
<text x="66.9" y="158.3">3</text>
<text x="66.9" y="160.4">5</text>
<text x="66.9" y="156.2">1</text>
<text x="75.6" y="156.2">2</text>
<text x="75.6" y="158.3">4</text>
<text x="75.6" y="160.4">6</text>
<text x="66.9" y="162.5">7</text>
<text x="75.6" y="162.5">8</text>
</g>
</svg>
